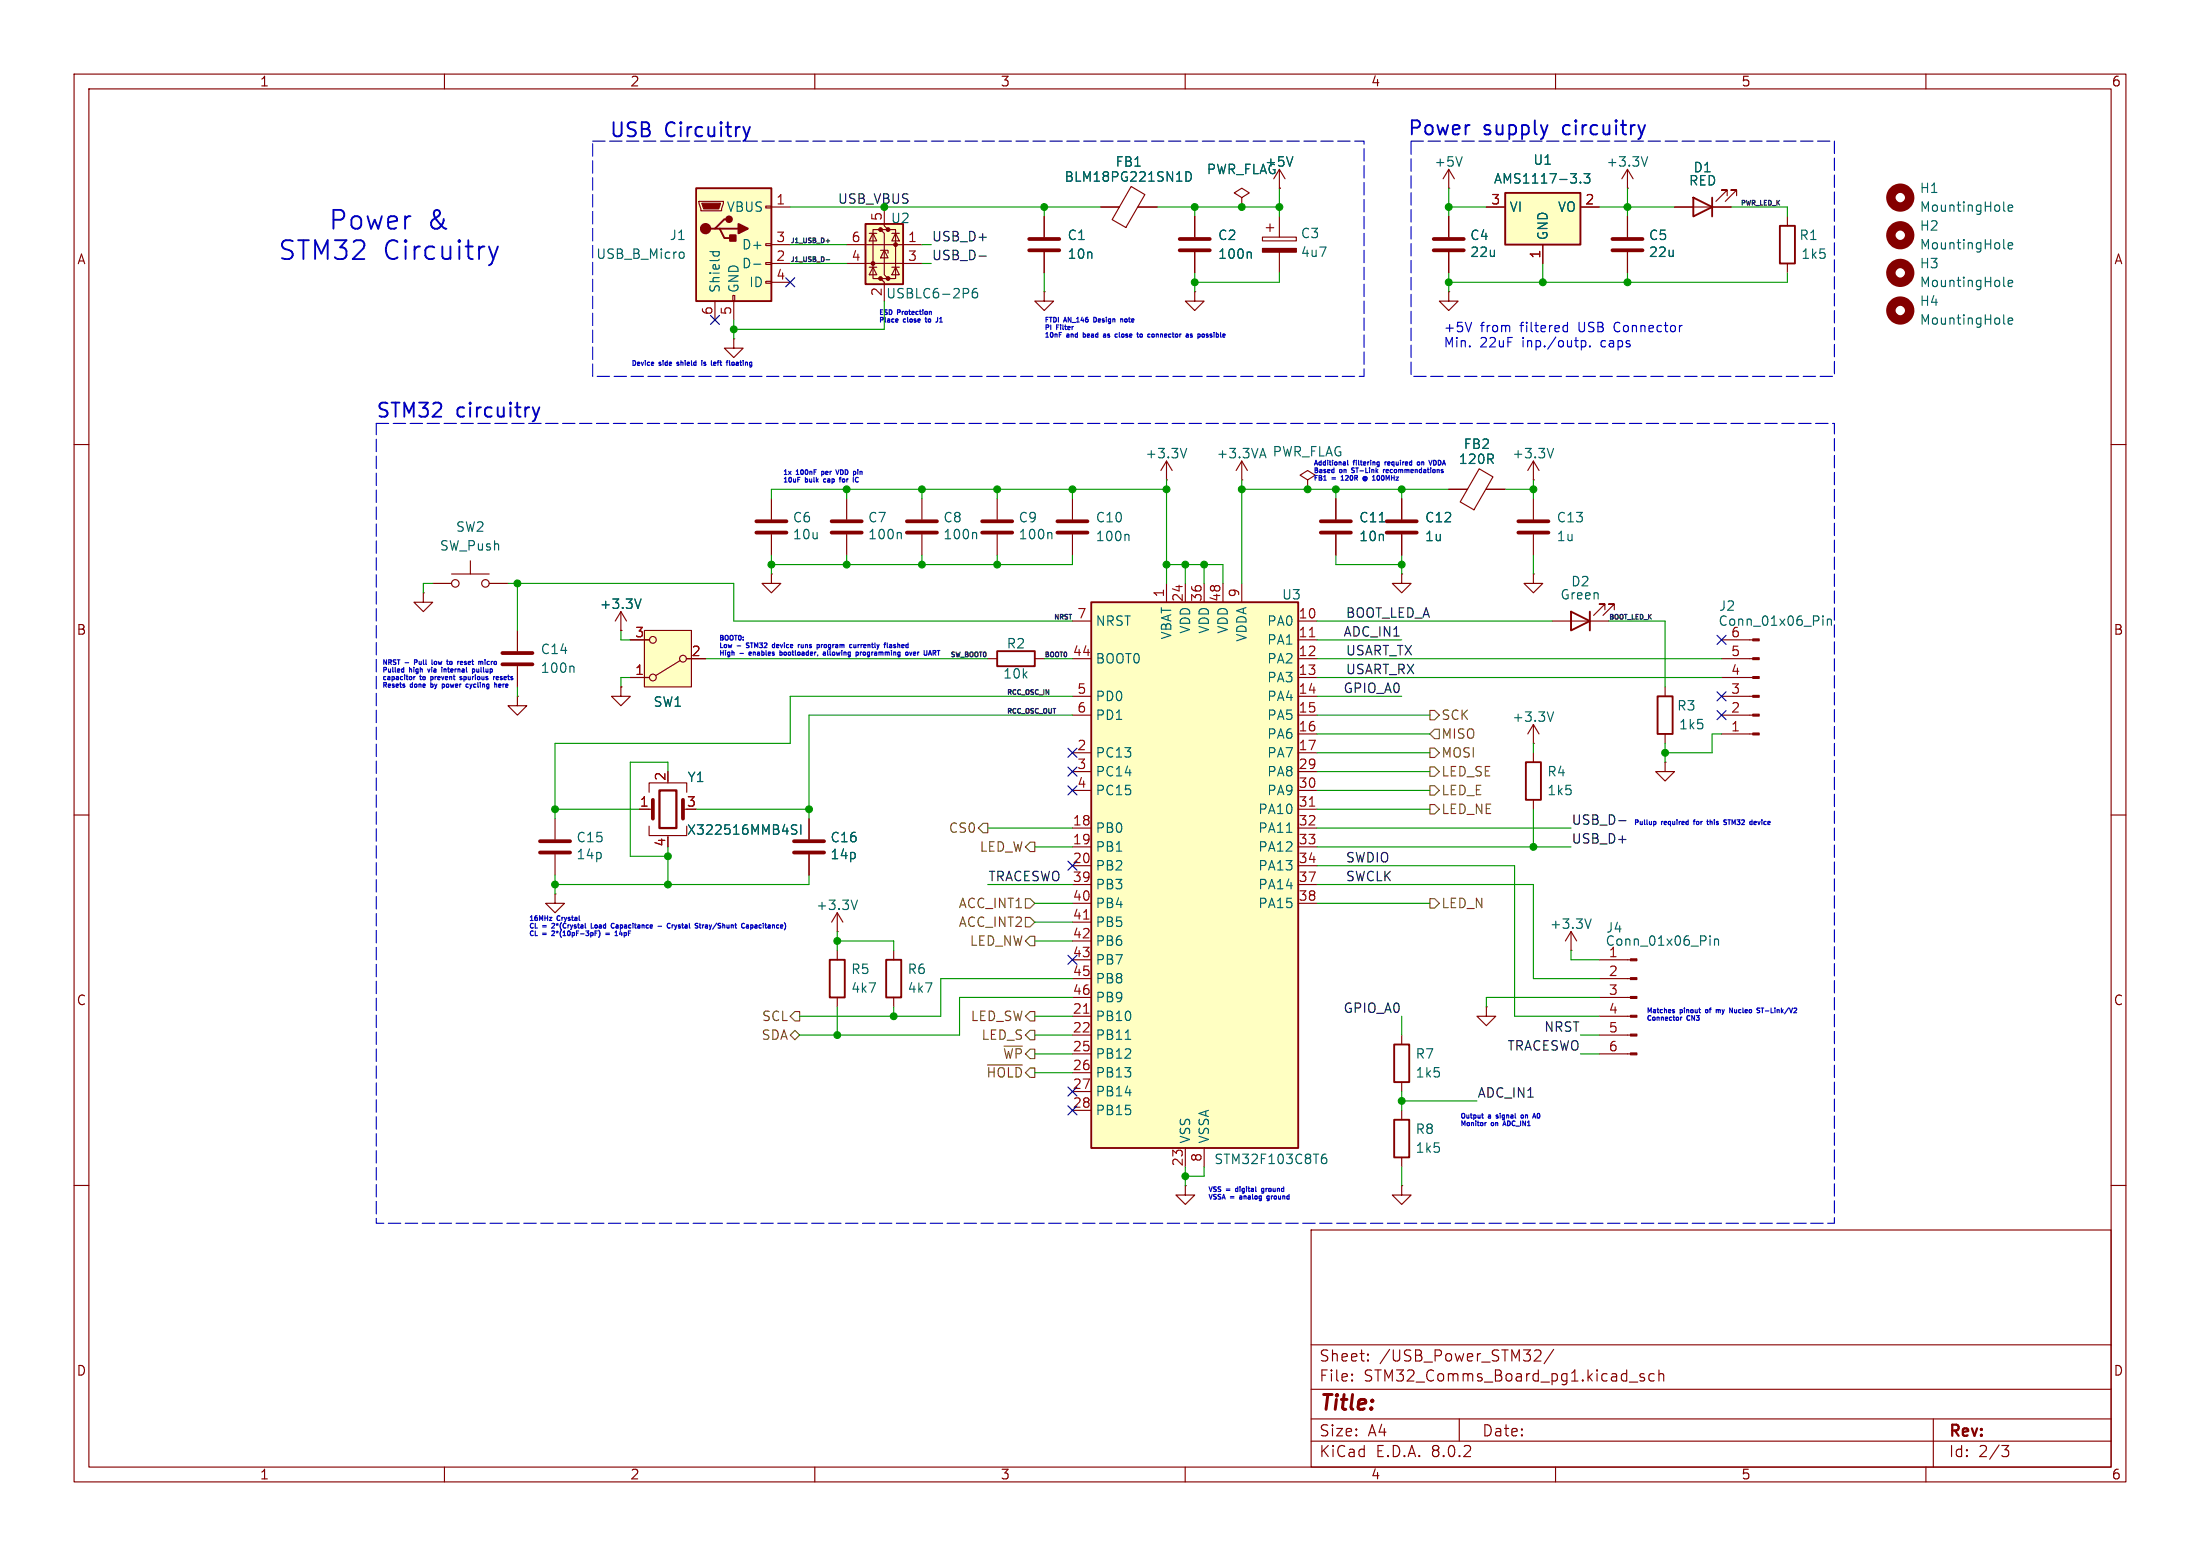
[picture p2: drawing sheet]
<svg xmlns="http://www.w3.org/2000/svg" width="297mm" height="210mm" viewBox="0 0 297 210" stroke-linecap="round" stroke-linejoin="round" font-family="sans-serif">
<g fill="none" stroke="#840000" stroke-width=".15">
<path d="M10 10h277v190h-277zM12 12h273v186h-273zM60 10v2M110 10v2M160 10v2M210 10v2M260 10v2M141 29.2v2.8M141 34v2.8M167.6 26.7l1.1-.7-1.1-.6-1 .6 1 .7v1.2M167.6 27.9h.1M172.7 25.4h.1"/>
<path d="M173.5 24.1l-.8-1.2v2.5M10 60h2M285 60h2M189.2 77.5v1.2h1.3l-1.3 1.3-1.2-1.3h1.2M189.2 77.5h.1M207 67.3v2.8M207 72.1v2.8M207 97.8v2.5M207 97.8l-.8 1.3M207 97.8l.8 1.3M10 110h2M207 100.3h.1"/>
<path d="M207 101.6v1.3M207 108v1.2M285 110h2M113 125.7h.1M113 123.2l-.7 1.3M113 123.2v2.5M113 123.2l.8 1.3M212.1 128.3h.1M212.1 125.7l-.8 1.3M212.1 125.7v2.6M212.1 125.7l.8 1.3M215.9 139.7h4.2"/>
<path d="M215.9 137.2h4.2M215.9 134.6h4.2M215.9 132.1h4.2M215.9 129.5h4.2M10 160h2M189.2 149.9v1.2M189.2 156.2v1.3M215.9 142.2h4.2M285 160h2M177 166h108v32h-108zM60 198v2M110 198v2"/>
<path d="M160 198v2M177 194.5h108M177 191.5h108M177 187.5h108M177 181.5h108M182.5 186.3h.1l-.1 .1M182.5 186.3v.1M182.5 185.5v.1M182.5 185.5h.1l-.1 .1M184.7 183.6v.1M184.7 183.6h-.1l.1 .1M184.7 182.8v.1"/>
<path d="M184.7 182.8h-.1l.1 .1M197 191.5v3M207.4 182.2l.5 .1a.41 .41 0 0 1 .1 .5l-.9 .9h.9M209.7 182.1l-1.2 2M210 198v2M220 186.5h1.1M222 185.5l-.4-.1-.2 .2 .1 .2 .5 .2v.1v.2l-.2 .1-.4-.1M223.3 185.5l-.4-.1-.3 .3v.4l.1 .2 .2 .1 .4-.1M224 185.5a.37 .37 0 0 1 .6 .1v.8M224 184.9v1.5M260 198v2M261 191.5v6.5"/>
<path d="M270.2 195.1h1l-.5 .6a.41 .41 0 0 1 .5 .3v.3l-.2 .2-.5 .1"/>
</g>
<path d="M174.5 21.2l-.4 1.2M209.7 96.1l-.4 1.3M115.8 121.5l-.5 1.3M214.8 124l-.4 1.3M230.9 126.3v.1M230.9 126.7v.9M231.5 126.7v.9M231.5 126.9l.1-.2 .3 .1 .1 .8" fill="none" stroke="#006464" stroke-width=".15"/>
<g fill="#840000" stroke="#840000" stroke-width=".15">
<path d="M220.1 142.1h.9v.3h-.9z"/>
<path d="M220.1 139.6h.9v.2h-.9z"/>
<path d="M220.1 137h.9v.3h-.9z"/>
<path d="M220.1 134.5h.9v.2h-.9z"/>
<path d="M220.1 132h.9v.2h-.9z"/>
<path d="M220.1 129.4h.9v.3h-.9z"/>
</g>
<path d="M138.9 33.8h4.1M138.9 32.3h4.1M205 71.9h4M205 70.4h4" fill="none" stroke="#840000" stroke-width=".51"/>
<path d="M206 102.9h2v5.1h-2zM188.2 151.1h2v5.1h-2z" fill="none" stroke="#840000" stroke-width=".25"/>
<path d="M147.3 81.3h28v73.6h-28z" fill="#ffffc2"/>
<path d="M147.3 81.3h28v73.6h-28z" fill="none" stroke="#840000" stroke-width=".25"/>
<g fill="none" stroke="#840000" stroke-width=".15">
<path d="M141 39.4v1.2h-1.3l1.3 1.3 1.2-1.3h-1.2M141 39.4h.1M99.1 45.7v1.3h-1.3l1.3 1.3 1.2-1.3h-1.2M99.1 45.7h.1M157.5 78.7v2.6M160 78.7v2.6M162.6 78.7v2.6M165.1 78.7v2.6M167.6 78.7v2.6M207 77.5v1.2h1.3l-1.3 1.3-1.3-1.3h1.3M207 77.5h.1M144.8 83.8h2.5"/>
<path d="M144.8 88.9h2.5M144.8 94h2.5M144.8 96.5h2.5M175.3 83.8h2.5M175.3 86.4h2.5M175.3 88.9h2.5M175.3 91.4h2.5M175.3 94h2.5M175.3 96.5h2.5M175.3 99.1h2.5M144.8 101.6h2.5M144.8 111.8h2.5"/>
<path d="M144.8 114.3h2.5M144.8 116.8h2.5M144.8 104.1h2.5M144.8 106.7h2.5M144.8 119.4h2.5M175.3 101.6h2.5M175.3 111.8h2.5M175.3 114.3h2.5M175.3 116.8h2.5M175.3 104.1h2.5M175.3 106.7h2.5M175.3 109.2h2.5"/>
<path d="M175.3 119.4h2.5M144.8 137.2h2.5M144.8 139.7h2.5M144.8 121.9h2.5M144.8 124.5h2.5M144.8 127h2.5M144.8 129.5h2.5M144.8 132.1h2.5M144.8 134.6h2.5M175.3 121.9h2.5M144.8 142.2h2.5M144.8 144.8h2.5"/>
<path d="M144.8 147.3h2.5M144.8 149.9h2.5M160 154.9v2.6M162.6 154.9v2.6"/>
</g>
<path d="M176.8 85.9h.7M176.8 108.8h.7M146.3 136.7h.7M146.3 124h.7" fill="none" stroke="#a90000" stroke-width=".15"/>
<path d="M270.5 33.4l.2 .2M270.5 38.5l.2 .2M271.1 33.2l.6-.1-.1-.3h-.3l-.2 .1 .1 .6h.4M271.1 38.3l.6-.2-.1-.2-.3-.1-.2 .2 .1 .6h.4M270.5 43.6l.2 .2M271.1 43.3l.6-.1-.1-.2-.3-.1-.2 .2 .1 .6h.4M173.7 112.3h.7M151.9 140.3h.7M178.4 156.5l.2-.2h.4l.1 .2v.3l-.2 .2h-.4l-.1-.2M179 155.8a.5 .5 0 0 0-.6 .5" fill="none" stroke="#006464" stroke-width=".15"/>
<g fill="none" stroke="#840000" stroke-width="1.3">
<circle cx="256.5" cy="31.7" r="1.27"/>
<circle cx="256.5" cy="36.8" r="1.27"/>
<circle cx="256.5" cy="41.9" r="1.27"/>
</g>
<path d="M116.8 30.2h5.1v8.2h-5.1z" fill="#ffffc2"/>
<g fill="#840000" stroke="#840000" stroke-width=".14">
<circle cx="120.9" cy="33" r=".25"/>
<circle cx="119.9" cy="37.6" r=".25"/>
<circle cx="119.9" cy="31" r=".25"/>
<circle cx="118.9" cy="37.6" r=".25"/>
<circle cx="118.9" cy="31" r=".25"/>
<circle cx="117.9" cy="35.6" r=".25"/>
</g>
<g fill="none" stroke="#840000" stroke-width=".15">
<path d="M114.3 35.6h10.2M114.3 33h10.2M117.3 36.1h1.1M117.3 31.5h1.1M117.9 36.1l.5 1h-1.1zM117.9 31.5l.5 1h-1.1zM118.9 33.8h1v.4M118.9 31h-1v6.6h1M119.4 33.8l.5 1h-1zM119.4 27.9v2.6l.5 .5h-1l.5 .5v5.6l.5 .5h-1l.5 .5v2.5M119.9 31h1v6.6h-1M120.4 36.1h1"/>
<path d="M120.4 31.5h1M120.9 31.5l.5 1h-1zM120.9 36.1l.5 1h-1z"/>
</g>
<path d="M116.8 30.2h5.1v8.2h-5.1z" fill="none" stroke="#840000" stroke-width=".25"/>
<path d="M130.7 39l.1 .2-.1 .3M131.9 38.9a.5 .5 0 0 0-.6 .6v.5l.1 .1 .3 .1 .2-.1 .1-.4-.1-.2-.4-.1-.2 .3" fill="none" stroke="#006464" stroke-width=".15"/>
<path d="M94 25.4h10.1v15.2h-10.1z" fill="#ffffc2"/>
<path d="M94 25.4h10.1v15.2h-10.1zM96.5 30.9h.7l.6 1.2h1.3M97.2 30.9h2.5M98.4 29.6h-.6l-1.3 1.3h-.6" fill="none" stroke="#840000" stroke-width=".25"/>
<g fill="#840000" stroke="#840000" stroke-width=".25">
<path d="M99.7 30.2l1.3 .7-1.3 .6z"/>
<path d="M98.6 31.8h.7v.7h-.7z"/>
<circle cx="95.2" cy="30.9" r=".63"/>
<circle cx="98.4" cy="29.6" r=".38"/>
</g>
<g fill="none" stroke="#840000" stroke-width=".15">
<path d="M94.4 27.2h3.3v.2l-.3 1h-2.8zM98.9 39.9h.3v.7h-.3zM103.4 38h.7v.2h-.7zM103.4 35.4h.7v.3h-.7zM103.4 32.9h.7v.2h-.7zM103.4 27.8h.7v.3h-.7zM104.1 27.9h2.6M104.1 35.6h2.6M104.1 33h2.6M104.1 38.1h2.6M195.6 25.4h.1M195.6 22.9v2.5"/>
<path d="M195.6 29.2v2.8M195.6 34v2.8M195.6 22.9l-.8 1.2M195.6 22.9l.7 1.2M219.7 25.4h.1M219.7 22.9l-.8 1.2M219.7 22.9v2.5M219.7 22.9l.8 1.2M96.5 40.6v2.6M99.1 40.6v2.6M58.4 78.7h2.6M61 77.5h5"/>
<path d="M63.5 75.7v1.8M66 78.7h2.6M104.1 77.5v1.2h1.3l-1.3 1.3-1.2-1.3h1.2M104.1 77.5h.1M74.9 110.5v2.8M74.9 115.3v2.8M86.4 109.2h1.7M87.6 111.5v1.3h5.1v-1.3M87.6 106.9v-1.2h5.1v1.2M90.2 112.8v.2M74.9 120.7v1.2h1.3l-1.3 1.3-1.2-1.3h1.2M74.9 120.7h.1"/>
<circle cx="61.5" cy="78.7" r=".51"/>
<circle cx="65.5" cy="78.7" r=".51"/>
</g>
<path d="M94.7 27.4h2.6l-.3 .8h-2z" fill="#840000" stroke="#840000" stroke-width=".15"/>
<path d="M91.9 34l.3 .1 .2 .2-.1 .4-.4 .2M95.8 34h1.3M96.3 34v.3M97 34l.1 .3M101.8 35.7h.9M197.4 21.2l-.4 1.2M222.4 21.2l-.4 1.2M270.5 28.3l.2 .2M271.1 28.1l.6-.1-.1-.3h-.3l-.2 .2 .1 .6h.4M107 111.9l.4 .1 .2 .4-.3 .2-.5-.1M107 111.4h.6M108.1 111.3v1.3" fill="none" stroke="#006464" stroke-width=".15"/>
<path d="M89 106.7h2.3v5.1h-2.3z" fill="none" stroke="#840000" stroke-width=".3"/>
<path d="M193.5 33.8h4.1M193.5 32.3h4.1M72.9 115.1h4.1M72.9 113.5h4.1M88.1 108v2.5M92.2 108v2.5" fill="none" stroke="#840000" stroke-width=".51"/>
<circle cx="256.5" cy="26.7" r="1.27" fill="none" stroke="#840000" stroke-width="1.3"/>
<path d="M203.2 26h10.2v7h-10.2z" fill="#ffffc2"/>
<path d="M203.2 26h10.2v7h-10.2zM228.6 26.7l2.5 1.2-2.5 1.3zM231.1 26.7v2.5M134.6 87.9h5.1v2h-5.1zM112 129.5h2v5.1h-2zM119.6 129.5h2.1v5.1h-2.1z" fill="none" stroke="#840000" stroke-width=".25"/>
<g fill="none" stroke="#840000" stroke-width=".15">
<path d="M195.6 39.4v1.2h1.2l-1.2 1.3-1.3-1.3h1.3M195.6 39.4h.1M200.7 27.9h2.5M208.3 33v2.6M213.4 27.9h2.5M219.7 29.2v2.8M219.7 34v2.8M226.1 27.9h7.6M233.2 26.4v-.7h-.8h.8l-1.6 1.5M234.4 26.4v-.7h-.7h.7l-1.5 1.5M124.5 67.3v2.8M124.5 72.1v2.8"/>
<path d="M69.8 94v1.3h1.3l-1.3 1.2-1.2-1.2h1.2M69.8 94h.1M69.8 85.1v2.8M69.8 89.9v2.8M83.8 85.1h.1M83.8 82.6l.8 1.2M83.8 82.6v2.5M83.8 82.6l-.7 1.2M133.3 88.9h1.3M139.7 88.9h1.3M113 128.3v1.2M113 134.6v1.3"/>
<path d="M120.6 128.3v1.2M120.6 134.6v1.3M160 160v1.3h1.3l-1.3 1.3-1.3-1.3h1.3M160 160h.1M189.2 160v1.3h1.3l-1.3 1.3-1.2-1.3h1.2M189.2 160h.1"/>
</g>
<path d="M213.4 24.6v.1M213.8 23.4h.8l-.4 .5 .4 .1v.6l-.2 .1h-.4l-.2-.1M131.7 71.9l.1 .2v.6M77.3 89.9l.2 .2v.6M86.5 80.8l-.4 1.3" fill="none" stroke="#006464" stroke-width=".15"/>
<path d="M217.7 33.8h4M217.7 32.3h4M122.4 71.9h4.1M122.4 70.4h4.1M67.8 89.7h4.1M67.8 88.1h4.1" fill="none" stroke="#840000" stroke-width=".51"/>
<path d="M87 85.1h6.3v7.6h-6.3z" fill="#ffffc2"/>
<g fill="none" stroke="#840000" stroke-width=".15">
<path d="M141 29.2v2.8M141 34v2.8M148.6 27.9h2.5M152.7 25.2l1.9 1.1-2.6 4.4-1.9-1.1zM153.6 27.9h2.6M161.3 39.4v1.2h-1.3l1.3 1.3 1.3-1.3h-1.3M161.3 39.4h.1M161.3 29.2v2.8M161.3 34v2.8M167.6 27.9h.1M170.4 32h4.6v.5h-4.6zM170.9 30.7h1.1"/>
<path d="M171.4 30.2v1M172.7 25.4h.1M172.7 29.2v2.8M172.7 34v2.8M195.6 29.2v2.8M195.6 34v2.8M200.7 27.9h2.5M208.3 33v2.6M213.4 27.9h2.5M219.7 29.2v2.8M219.7 34v2.8M226.1 27.9h2.5"/>
<path d="M231.1 27.9h2.6M241.3 29.2v1.3M241.3 35.6v1.2M104.1 67.3v2.8M104.1 72.1v2.8M114.3 67.3v2.8M114.3 72.1v2.8M134.6 67.3v2.8M134.6 72.1v2.8M144.8 67.3v2.8M144.8 72.1v2.8M157.5 64.8h.1"/>
<path d="M157.5 62.2l-.8 1.3M157.5 62.2v2.6M157.5 62.2l.7 1.3M167.6 64.8h.1M167.6 62.2l-.7 1.3M167.6 62.2v2.6M167.6 62.2l.8 1.3M176.5 64.8l1-.7-1-.6-1 .6 1 .7v1.2M176.5 66h.1M180.3 67.3v2.8M180.3 72.1v2.8M189.2 67.3v2.8"/>
<path d="M189.2 72.1v2.8M195.6 66h2.5M199.7 63.3l1.8 1.1-2.5 4.4-1.9-1.1zM200.6 66h2.6M207 64.8h.1M207 62.2l-.8 1.3M207 62.2v2.6M207 62.2l.8 1.3M57.1 80v1.3h1.3l-1.3 1.3-1.2-1.3h1.2M57.1 80h.1M83.8 92.7v1.3h-1.3l1.3 1.3 1.3-1.3h-1.3M83.8 92.7h.1"/>
<path d="M83.8 85.1h.1M85.1 91.4h2.5M85.1 86.4h2.5M87 85.1h6.3v7.6h-6.3zM91.8 89.2l-3.3 2M92.7 88.9h2.5M209.5 83.8h7.7M216.7 82.3v-.8h-.8h.8l-1.6 1.6M217.9 82.3v-.8h-.7h.7l-1.5 1.6M224.8 92.7v1.3M224.8 99.1v1.2M232.4 91.4h4.2"/>
<path d="M232.4 88.9h4.2M232.4 86.4h4.2M232.4 94h4.2M232.4 96.5h4.2M232.4 99.1h4.2M86.4 109.2h1.2M109.2 110.5v2.8M109.2 115.3v2.8M224.8 102.9v1.2h1.3l-1.3 1.3-1.3-1.3h1.3M224.8 102.9h.1M189.2 139.7v1.3M200.7 135.9v1.3h1.2l-1.2 1.2-1.3-1.2h1.3"/>
<path d="M200.7 135.9h.1M189.2 146.1v1.2"/>
<circle cx="88.1" cy="86.4" r=".46"/>
<circle cx="88.1" cy="91.4" r=".46"/>
<circle cx="92.2" cy="88.9" r=".46"/>
</g>
<g fill="none" stroke="#840000" stroke-width=".51">
<path d="M159.3 33.8h4M159.3 32.3h4M102.1 71.9h4.1M102.1 70.4h4.1M112.3 71.9h4M112.3 70.4h4M132.6 71.9h4.1M132.6 70.4h4.1M142.7 71.9h4.1M142.7 70.4h4.1M178.3 71.9h4.1M178.3 70.4h4.1"/>
<path d="M187.2 71.9h4.1M187.2 70.4h4.1M107.2 115.1h4.1M107.2 113.5h4.1"/>
</g>
<path d="M240.3 30.5h2v5.1h-2zM212.1 82.6l2.5 1.2-2.5 1.3zM214.6 82.6v2.5M223.8 94h2v5.1h-2zM188.2 141h2v5.1h-2z" fill="none" stroke="#840000" stroke-width=".25"/>
<g fill="none" stroke="#006464" stroke-width=".15">
<path d="M160.1 23.2a.64 .64 0 0 1 .7 .6 .64 .64 0 0 1-.7 .7zM168.7 34l.2 .2v.7M174.5 21.2l-.4 1.2M213.4 24.6v.1M213.8 23.4h.8l-.4 .5 .4 .1v.6l-.2 .1h-.4l-.2-.1M121.5 71.9l.2 .2v.6M141.8 71.9l.2 .2v.6M152.2 72.1l.2 .2v.7M160.2 60.5l-.4 1.3M170.2 61.4h.6M170.5 60.5l.4 1.3M186.2 70.4h.7"/>
<path d="M209.7 60.5l-.4 1.3M86.5 80.8l-.4 1.3M246.1 83.1v.2M246.1 83.6v.8M246.7 83.6v.8M246.7 83.7l.2-.1h.3v.8M107 111.9l.4 .1 .2 .4-.3 .2-.5-.1M107 111.4h.6M108.1 111.3v1.3"/>
</g>
<g fill="#840000" stroke="#840000" stroke-width=".15">
<path d="M170.4 33.5h4.6v.5h-4.6z"/>
<path d="M236.6 86.2h.9v.3h-.9z"/>
<path d="M236.6 88.8h.9v.2h-.9z"/>
<path d="M236.6 91.3h.9v.3h-.9z"/>
<path d="M236.6 93.9h.9v.2h-.9z"/>
<path d="M236.6 96.4h.9v.2h-.9z"/>
<path d="M236.6 98.9h.9v.3h-.9z"/>
</g>
<g fill="none" stroke="#725600" stroke-width=".15">
<path d="M193 95.9h.7l.6 .6-.6 .7h-.7zM193.7 98.4h.6v1.3h-.6l-.7-.6zM132.7 111.1h.6v1.3h-.6l-.6-.6zM139.1 113.7h.6v1.2h-.6l-.7-.6zM193 103.5h.7l.6 .6-.6 .7h-.7zM193 108.6h.7l.6 .6-.6 .7h-.7zM193 106h.7l.6 .7-.6 .6h-.7zM193 101h.7l.6 .6-.6 .6h-.7zM106.7 139.7l.6-.6 .6 .6-.6 .6zM107.3 136.5h.6v1.3h-.6l-.6-.6zM138.4 121.3h.7l.6 .6-.6 .7h-.7zM138.4 123.8h.7l.6 .7-.6 .6h-.7z"/>
<path d="M139.1 139.1h.6v1.2h-.6l-.7-.6zM139.1 136.5h.6v1.3h-.6l-.7-.6zM139.1 126.4h.6v1.2h-.6l-.7-.6zM193 121.3h.7l.6 .6-.6 .7h-.7zM133.3 143.7h4.7"/>
</g>
<path d="M111.5 32.5h.5M111.5 35.1h.5M132.2 34.6h.9M218.5 110.8h1" fill="none" stroke="#0f0f0f" stroke-width=".15"/>
<g fill="none" stroke="#0000c2" stroke-width=".15">
<path d="M88 48.9h.2v.1l-.3 .1M88.2 49.3h-.2M91.4 49.3h.2M91.6 48.9l-.2 .1 .2 .1M94.7 48.7h.1M94.7 48.9v.4M95 49.3h.2M95.2 48.9l-.2 .1 .2 .1M96.3 49.1l.3-.1v-.1h-.2l-.1 .1 .1 .3h.2M98.5 49.2l.1 .1M98.8 48.9h.3v.4h-.3zM121 43l.2 .1v.1l-.3 .1"/>
<path d="M121.2 43.4l-.2 .1M124.9 43h.2M125 42.8v.6l.1 .1M125.5 42.1h.2v.4M126.6 42.8v.5l-.2 .2M146.2 44.9v.6M146.2 45.5h.2M146.4 45.1h-.2M147.9 42.9l-.2-.1v.7l.2-.1M149 45.1h.2l.1 .4M149.3 45.2l-.3 .2 .1 .1h.2M151.1 44.9v.5l.1 .1"/>
<path d="M151.3 43v.5M151.3 43.1h.2l.1 .4M154 45.1h.1l.1 .1v.2l-.2 .1M156.1 45.1h.2l.1 .4M156.1 45.1v.4M160.9 45.3l.1 .1-.1 .1M160.9 45.1h.1M161.7 45.1h.3M161.7 45.5h.3M161.7 45.1v.6M163.4 45.1h.2M163.4 45.3l.2 .1-.2 .1"/>
<path d="M198.7 43.5l-.5 1.3M211.1 44.7h.5M211.1 44h.5M211.6 43.5v1.3M213.5 46v1.2M213.5 46h.3l.3 .2v.4l-.1 .2h-.5M214.6 46.7v.1M110.9 63.6v.7M110.9 64h.2M111.1 63.6h-.2M111.2 64.8v.2l.2 .1M112.8 63.4l.3 .6 .2-.6"/>
<path d="M113.3 64.6h.2M113.4 64.5v.6M113.8 64.6l-.1 .2 .1 .3M115.5 64.6a.28 .28 0 0 0 0 .3 .28 .28 0 0 0 .4 .1M115.7 64.4l.2 .1M115.8 63.4v.1M178.7 64.8h.4M180 63.4h.1M180.1 63.8h-.1M180.1 63.2v.6M181.1 64.8h.3M181.2 64.2v.6"/>
<path d="M181.6 62.4v.4M181.6 62.7l-.2 .1M181.9 62.1v.6l.1 .1M182.5 63.8h.2M182.5 63.2v.2M184.2 64.3a.3 .3 0 0 0-.2 .5 .3 .3 0 0 0 .5 0M184.4 64.5a.15 .15 0 0 0-.2 0 .15 .15 0 0 0 0 .2 .15 .15 0 0 0 .2 0M184.4 64.4v.3M184.4 64.3l.2 .2-.1 .2h-.1M185.9 62.7h.3M185.9 64.3v.5M185.9 64.8h.1"/>
<path d="M186.2 62.3v.6l-.1 .1-.2-.1M186.2 62.4h-.3M186.2 64.8h-.2M186.8 63.4v.4M186.9 63.4l-.1 .1M187 62.3v.5M187.2 63.4l-.1 .3 .2 .1M187.2 62.3l-.2 .2M187.4 63.5l-.3 .1M191.4 62.4h.2v.3h-.2zM192.9 62.1l.2 .7 .2-.7M193.8 62.2l-.3-.1v.7l.3-.1"/>
<path d="M194.8 63.6v.2M54.3 90.7h.2M54.3 90.3h.2M54.5 90.1v.6M54.6 92.5l.1 .1-.1 .2M55.6 91.4v.3h-.2M55.9 91.3v.4M56 89.4h.2M56.2 89.1h-.2v.6M57.7 90.3l.2 .4 .1-.4M58.2 91.7h.1M58.2 91.3v.6"/>
<path d="M58.2 92.1v.7M58.2 92.7l.1 .1M58.3 89.1v.5l.1 .1M58.3 91.3h-.1M58.3 92.3l-.1 .1M58.8 89.3l-.2 .1v.2l.2 .1M59.6 90.3v.4M59.9 90.3v.4M60 92.5v.2l-.2 .1M60.2 90.3h-.3M60.7 89.3h.3v.4l-.3-.1zM62.3 91.3l-.2 .1 .2 .2v.1h-.2"/>
<path d="M62.4 89.3l.1 .1-.3 .1M62.7 89.4l.3 .2M62.7 89.4h.1M62.9 89.3l-.2 .1M63 89.6l-.1 .1h-.2M63.2 92.7v.1M63.4 92.3l.2 .5M63.6 92.8l-.2 .2M63.7 92.3l-.1 .5M63.8 90.3h.2l.1 .1-.1 .3h-.2M63.8 90.3v.6M64.4 90.3v.4h.2"/>
<path d="M65.5 89.1h.1M65.5 89.3v.4M66.1 89.3h-.2l-.1 .1v.3h.3M66.6 91.3v.4M67 92.3l.1 .1v.4M67 91.4v.3h.3M67.3 91.5h-.3M67.3 92.5h.3v-.1l-.2-.1-.1 .1 .1 .3h.2M67.9 92.3v.5M67.9 92.4v.1M100.8 87.4h.2M101 86.8l-.2 .1v.1l.2 .1"/>
<path d="M101.3 88l-.2 .1v.3h.2M101.4 88.2h-.3M104.3 87.4h.3M104.6 86.8v.6M104.6 87h-.3M105.3 88h.2l.1 .1-.1 .3h-.2M105.3 87.8v.6M108 87h-.2M108.2 87v.4h.2M108.4 87v.4M110.9 87v.4M111.1 87l-.2 .1"/>
<path d="M111.2 88h.2v.4M111.4 88.2l-.3 .1 .1 .1h.2M111.5 87l-.3 .1 .1 .3h.2M111.7 87.8v.5l.1 .1M115.3 87v.4h.2M115.5 87v.4M115.6 88h.2M115.8 88v.1M115.8 88.1v.3h-.2M115.8 87v.4M116 87l-.2 .1M116.1 88v.4"/>
<path d="M116.2 88l-.1 .1M116.5 88.1v.3h.2M120.1 87.4h.3M120.1 87h.3v.4M120.4 87.1l-.3 .1M120.9 87l-.2 .1 .2 .1v.2h-.2M122.4 88l.2 .1v.3h-.2M122.8 88l.2 .4 .1-.4M123.3 88.2h.3v-.2h-.2l-.1 .1v.3h.3M124.8 87.8v.5M125.1 87.8v.5M125.3 88.4l.3-.6 .2 .6"/>
<path d="M126 88.1h.3v-.2l-.3-.1v.6M126.1 88.1l.2 .3M126.5 87.8h.4M223.2 110.9v.6M223.2 110.9h.2l.2 .1-.1 .3h-.3M227.7 110.9h.2M227.9 111.3h-.2M227.9 110.7v.6M228.6 110.9h.2M228.8 110.7h-.1v.6M230.4 110.9h.3M230.5 110.7v.5l.2 .1"/>
<path d="M230.9 110.7v.6M230.9 110.9h.1M232.8 110.9l.3 .2-.1 .2h-.2M232.8 110.7h.3M233.3 110.7h.3M233.4 110.7v.6M236.8 110.9h.2l.1 .1-.3 .1M236.8 111.3h.3M74.2 123.8h.3l-.3 .4h.3M74.7 124.6l-.2 .1M74.7 125.6l-.2 .1M74.8 124.9l-.3 .4h.4"/>
<path d="M74.8 125.9l-.3 .4h.4M79 125.2l.1 .1M79.8 124.6v.7h.3M80.3 124.9v.3M80.3 125.9h.2M81 125.8v.4l-.2 .3M81.8 125.9h.5M81.8 126.1h.5M82.8 124.6l.1 .1M82.9 125.2l-.1 .1M83 126.3h.4M83 125.8l.2-.2v.7"/>
<path d="M83.4 124.8l-.2 .1M83.4 125l-.3 .1 .1 .1 .2 .1M83.8 125.6l-.2 .5h.4M88.8 125h.5M90.5 124.7a.26 .26 0 0 0-.4 0 .26 .26 0 0 0 0 .3M90.7 124.8v.5M90.9 124.8l-.2 .2M91.1 124.8l.1 .5M91.2 125.3l-.1 .2M91.4 124.8l-.2 .5M94.8 124.8v.5M95 124.8l-.2 .2"/>
<path d="M95.2 124.9h.3v.4M95.5 125l-.3 .1 .1 .2 .2-.1M100.8 124.8l.2 .1v.4M101 125.2l-.2 .1M101 125h-.2M101.3 124.9l.2-.1 .2 .2-.1 .2h-.3M101.3 124.8v.7M101.9 124.9h.3v.4M102.2 125l-.3 .1 .1 .2 .2-.1M105.9 124.5v.1M225.8 136.4l.3 .2-.2 .1M225.8 136.3h.2"/>
<path d="M226.9 137.3v.4M230.5 136.3l-.3 .1 .1 .2 .2 .1M231.7 136.3h.2l.1 .1M232 136.4v.3M232.2 136.3l-.2 .1M233.9 136v.7l-.4-.7v.7M234.2 136.3v.3l.2 .1M237.7 136h.4M237.9 136v.7M238.3 136.4h.5M200 150.5h.3M200.1 150.3v.5l.2 .1"/>
<path d="M200.5 151.5v.4M200.7 151.5l-.2 .1M202 150.9h.2M202.2 150.5l-.2 .1 .2 .1M202.9 151.7h.4M203.1 151.3l-.2 .6M205.4 150.5h.2v.4l-.2-.1zM206.9 150.9l.2-.6 .2 .6M207.8 150.3h-.1a.31 .31 0 0 0-.2 .3 .31 .31 0 0 0 .3 .3M167 160.4l-.2 .1v.3h.2M167.6 161.6l-.3 .1 .1 .1h.2M170.6 160.4h-.2l-.1 .1 .1 .3h.2"/>
<path d="M170.6 160.4v.5l-.1 .1h-.2M171 161.5l.1 .3h.2M171.3 161.4v.5l-.1 .1h-.1"/>
</g>
<path d="M80 19.1h104.1v31.7h-104.1zM190.5 19.1h57.1v31.7h-57.1zM50.8 57.2h196.8v107.9h-196.8z" fill="none" stroke="#0000c2" stroke-width=".15" stroke-dasharray="1.7 .6"/>
<g fill="none" stroke="#009600" stroke-width=".15">
<path d="M106.7 27.9h41.9M106.7 35.6h7.6M106.7 33h7.6M124.5 35.6h1.2M124.5 33h1.2M141 27.9v1.3M141 36.8v2.6M156.2 27.9h16.5M161.3 27.9v1.3M161.3 36.8v2.6M172.7 25.4v3.8M172.7 36.8v1.3h-11.4"/>
<path d="M195.6 27.9h5.1M195.6 25.4v3.8M195.6 36.8v2.6M208.3 35.6v2.5M215.9 27.9h10.2M219.7 25.4v3.8M219.7 36.8v1.3M233.7 27.9h7.6v1.3M241.3 36.8v1.3h-45.7M99.1 43.2v2.5M119.4 40.6v3.9h-20.3M58.4 78.7h-1.3v1.3"/>
<path d="M68.6 78.7h30.5v5.1h45.7M69.8 78.7v6.4M104.1 74.9v2.6M114.3 66v1.3M114.3 74.9v1.3M124.5 66v1.3M124.5 74.9v1.3M134.6 66v1.3M134.6 74.9v1.3M144.8 74.9v1.3h-40.7M144.8 66v1.3M157.5 76.2h7.6v2.5"/>
<path d="M157.5 64.8v13.9M157.5 66h-53.4v1.3M160 76.2v2.5M162.6 76.2v2.5M167.6 66h28M167.6 64.8v13.9M180.3 74.9v1.3h8.9M180.3 66v1.3M189.2 66v1.3M189.2 74.9v2.6M203.2 66h3.8M207 64.8v2.5"/>
<path d="M207 74.9v2.6M69.8 92.7v1.3M83.8 85.1v1.3h1.3M85.1 91.4h-1.3v1.3M95.2 88.9h38.1M141 88.9h3.8M144.8 96.5h-35.6v14M144.8 94h-38.1v6.3h-31.8v10.2M177.8 91.4h54.6M177.8 86.4h11.4M177.8 94h11.4M177.8 96.5h15.2"/>
<path d="M177.8 88.9h54.6M177.8 83.8h31.7M177.8 99.1h15.2M217.2 83.8h7.6v8.9M232.4 99.1h-1.3v2.5h-6.3M74.9 109.2h11.5M74.9 118.1v2.6M90.2 104.1v-1.2h-5.1v12.7h5.1M90.2 114.3v5.1M94 109.2h15.2M109.2 118.1v1.3h-34.3M133.3 119.4h11.5"/>
<path d="M133.3 111.8h11.5M139.7 114.3h5.1M177.8 116.8h26.7v20.4h11.4M177.8 119.4h29.2v12.7h8.9M177.8 109.2h15.2M177.8 114.3h34.3M177.8 111.8h34.3M177.8 101.6h15.2M177.8 104.1h15.2M177.8 106.7h15.2M207 100.3v1.3M207 109.2v5.1"/>
<path d="M224.8 100.3v2.6M113 125.7v2.6M113 135.9v3.8M113 127h7.6v1.3M120.6 135.9v1.3M139.7 139.7h5.1M139.7 137.2h5.1M139.7 121.9h5.1M139.7 124.5h5.1M139.7 127h5.1M144.8 134.6h-15.3v5.1h-21.6M144.8 132.1h-17.8v5.1h-19.1"/>
<path d="M177.8 121.9h15.2M189.2 137.2v2.5M212.1 128.3v1.2h3.8M213.4 139.7h2.5M215.9 134.6h-15.2v1.3M139.7 142.2h5.1M139.7 144.8h5.1M160 157.5v2.5M162.6 157.5v1.3h-2.6M189.2 147.3v2.6M189.2 157.5v2.5M189.2 148.6h10.2"/>
<path d="M213.4 142.2h2.5"/>
</g>
<g fill="none" stroke="#000084" stroke-width=".15">
<path d="M106.1 37.5l1.2 1.2M107.3 37.5l-1.2 1.2M95.9 42.6l1.2 1.2M97.1 42.6l-1.2 1.2M231.8 93.4l1.2 1.2M231.8 85.8l1.2 1.2M231.8 95.9l1.2 1.2M233 93.4l-1.2 1.2M233 85.8l-1.2 1.2M233 95.9l-1.2 1.2M144.2 103.5l1.2 1.2M144.2 101l1.2 1.2"/>
<path d="M144.2 106.1l1.2 1.2M144.2 116.2l1.2 1.2M145.4 103.5l-1.2 1.2M145.4 101l-1.2 1.2M145.4 106.1l-1.2 1.2M145.4 116.2l-1.2 1.2M144.2 128.9l1.2 1.2M145.4 128.9l-1.2 1.2M144.2 149.3l1.2 1.2M144.2 146.7l1.2 1.2M145.4 149.3l-1.2 1.2M145.4 146.7l-1.2 1.2"/>
</g>
<g fill="#009600" stroke="#009600" stroke-width=".15">
<circle cx="134.6" cy="76.2" r=".46"/>
<circle cx="162.6" cy="76.2" r=".46"/>
<circle cx="109.2" cy="109.2" r=".46"/>
<circle cx="157.5" cy="76.2" r=".46"/>
<circle cx="157.5" cy="66" r=".46"/>
<circle cx="160" cy="76.2" r=".46"/>
<circle cx="144.8" cy="66" r=".46"/>
<circle cx="134.6" cy="66" r=".46"/>
<circle cx="114.3" cy="76.2" r=".46"/>
<circle cx="104.1" cy="76.2" r=".46"/>
<circle cx="124.5" cy="66" r=".46"/>
<circle cx="114.3" cy="66" r=".46"/>
<circle cx="124.5" cy="76.2" r=".46"/>
<circle cx="99.1" cy="44.5" r=".46"/>
<circle cx="69.8" cy="78.7" r=".46"/>
<circle cx="113" cy="127" r=".46"/>
<circle cx="113" cy="139.7" r=".46"/>
<circle cx="120.6" cy="137.2" r=".46"/>
<circle cx="160" cy="158.8" r=".46"/>
<circle cx="90.2" cy="115.6" r=".46"/>
<circle cx="90.2" cy="119.4" r=".46"/>
<circle cx="74.9" cy="119.4" r=".46"/>
<circle cx="74.9" cy="109.2" r=".46"/>
<circle cx="167.6" cy="27.9" r=".46"/>
<circle cx="172.7" cy="27.9" r=".46"/>
<circle cx="161.3" cy="27.9" r=".46"/>
<circle cx="141" cy="27.9" r=".46"/>
<circle cx="161.3" cy="38.1" r=".46"/>
<circle cx="195.6" cy="27.9" r=".46"/>
<circle cx="195.6" cy="38.1" r=".46"/>
<circle cx="219.7" cy="27.9" r=".46"/>
<circle cx="219.7" cy="38.1" r=".46"/>
<circle cx="208.3" cy="38.1" r=".46"/>
<circle cx="224.8" cy="101.6" r=".46"/>
<circle cx="207" cy="114.3" r=".46"/>
<circle cx="189.2" cy="148.6" r=".46"/>
<circle cx="189.2" cy="76.2" r=".46"/>
<circle cx="207" cy="66" r=".46"/>
<circle cx="189.2" cy="66" r=".46"/>
<circle cx="167.6" cy="66" r=".46"/>
<circle cx="176.5" cy="66" r=".46"/>
<circle cx="180.3" cy="66" r=".46"/>
</g>
<g font-size="3.5" fill="#0000c2">
<text x="37.5" y="35.4">STM32</text>
<text x="44.3" y="31.4">Power</text>
<text x="51.7" y="35.4">Circuitry</text>
<text x="57.7" y="31.4">&amp;</text>
</g>
<text font-size="2.8" fill="#840000" x="178" y="190.9">Title:</text>
<g font-size="2.7" fill="#0000c2">
<text x="82.2" y="18.9">USB</text>
<text x="89.7" y="18.9">Circuitry</text>
<text x="190" y="18.6">Power</text>
<text x="200.2" y="18.6">supply</text>
<text x="211.2" y="18.6">circuitry</text>
<text x="50.7" y="56.7">STM32</text>
<text x="61.6" y="56.7">circuitry</text>
</g>
<g font-size="2.1" fill="#840000">
<text x="178" y="184">Sheet:</text>
<text x="186.2" y="184">/USB_Power_STM32/</text>
<text x="178" y="186.7">File:</text>
<text x="184.1" y="186.7">STM32_Comms_Board_pg1.kicad_sch</text>
<text x="178" y="196.9">KiCad</text>
<text x="178" y="194.1">Size:</text>
<text x="184.7" y="194.1">A4</text>
<text x="185.7" y="196.9">E.D.A.</text>
<text x="193.3" y="196.9">8.0.2</text>
<text x="200" y="194.1">Date:</text>
<text x="263" y="194.3">Rev:</text>
<text x="263" y="196.9">Id:</text>
<text x="267.1" y="196.9">2/3</text>
</g>
<g font-size="1.8" fill="#840000">
<text x="35" y="11.9">1</text>
<text x="85" y="11.9">2</text>
<text x="135" y="11.9">3</text>
<text x="185" y="11.9">4</text>
<text x="235" y="11.9">5</text>
<text x="285" y="11.9">6</text>
<text x="10.3" y="35.9">A</text>
<text x="285.3" y="35.9">A</text>
<text x="10.3" y="85.9">B</text>
<text x="285.3" y="85.9">B</text>
<text x="10.3" y="135.9">C</text>
<text x="285.3" y="135.9">C</text>
<text x="10.3" y="185.9">D</text>
<text x="285.3" y="185.9">D</text>
<text x="35" y="199.9">1</text>
<text x="85" y="199.9">2</text>
<text x="135" y="199.9">3</text>
<text x="185" y="199.9">4</text>
<text x="235" y="199.9">5</text>
<text x="285" y="199.9">6</text>
</g>
<g font-size="1.8" fill="#006464">
<text x="150.5" y="22.7">FB1</text>
<text x="162.8" y="23.7">PWR_FLAG</text>
<text x="170.7" y="22.7">+5V</text>
<text x="193.5" y="22.7">+5V</text>
<text x="206.9" y="22.5">U1</text>
<text x="216.8" y="22.7">+3.3V</text>
<text x="228.5" y="23.5">D1</text>
<text x="98" y="28.8">VBUS</text>
<text x="143.6" y="24.7">BLM18PG221SN1D</text>
<text x="201.6" y="25">AMS1117-3.3</text>
<text x="203.7" y="28.8">VI</text>
<text x="210.2" y="28.8">VO</text>
<text x="227.9" y="25.2">RED</text>
<text x="259.1" y="26.3">H1</text>
<text x="259.1" y="28.8">MountingHole</text>
<text x="80.4" y="35.2">USB_B_Micro</text>
<text x="90.3" y="32.6">J1</text>
<text x="100.1" y="33.9">D+</text>
<text x="120.2" y="30.3">U2</text>
<text x="144" y="32.6">C1</text>
<text x="144" y="35.2">10n</text>
<text x="164.3" y="32.6">C2</text>
<text x="164.3" y="35.2">100n</text>
<text x="175.5" y="32.4">C3</text>
<text x="175.5" y="34.9">4u7</text>
<text x="198.4" y="32.6">C4</text>
<text x="198.4" y="34.9">22u</text>
<text x="209.1" y="32.5" transform="rotate(-90 209.1 32.5)">GND</text>
<text x="222.5" y="32.6">C5</text>
<text x="222.5" y="34.9">22u</text>
<text x="242.8" y="32.6">R1</text>
<text x="243.1" y="35.2">1k5</text>
<text x="259.1" y="31.3">H2</text>
<text x="259.1" y="33.9">MountingHole</text>
<text x="97.4" y="39.6" transform="rotate(-90 97.4 39.6)">Shield</text>
<text x="99.9" y="39.6" transform="rotate(-90 99.9 39.6)">GND</text>
<text x="100.1" y="36.4">D-</text>
<text x="101" y="39">ID</text>
<text x="119.5" y="40.5">USBLC6-2P6</text>
<text x="259.1" y="41.5">H4</text>
<text x="259.1" y="36.4">H3</text>
<text x="259.1" y="39">MountingHole</text>
<text x="259.1" y="44">MountingHole</text>
<text x="154.5" y="62.1">+3.3V</text>
<text x="164.2" y="62.1">+3.3VA</text>
<text x="196.8" y="62.8">120R</text>
<text x="197.5" y="60.8">FB2</text>
<text x="204.1" y="62.1">+3.3V</text>
<text x="61.5" y="72">SW2</text>
<text x="106.9" y="70.7">C6</text>
<text x="117.1" y="70.7">C7</text>
<text x="127.3" y="70.7">C8</text>
<text x="137.4" y="70.7">C9</text>
<text x="147.8" y="70.7">C10</text>
<text x="183.4" y="70.7">C11</text>
<text x="192.3" y="70.7">C12</text>
<text x="210.1" y="70.7">C13</text>
<text x="59.3" y="74.5">SW_Push</text>
<text x="106.9" y="73">10u</text>
<text x="117.1" y="73">100n</text>
<text x="127.3" y="73">100n</text>
<text x="137.4" y="73">100n</text>
<text x="147.8" y="73.3">100n</text>
<text x="183.4" y="73.3">10n</text>
<text x="192.3" y="73.3">1u</text>
<text x="210.1" y="73.3">1u</text>
<text x="80.9" y="82.4">+3.3V</text>
<text x="173" y="81.1">U3</text>
<text x="210.6" y="81.1">Green</text>
<text x="212" y="79.3">D2</text>
<text x="232" y="82.7">J2</text>
<text x="72.9" y="88.5">C14</text>
<text x="135.8" y="87.7">R2</text>
<text x="147.8" y="89.8">BOOT0</text>
<text x="147.8" y="84.7">NRST</text>
<text x="158.3" y="86.4" transform="rotate(-90 158.3 86.4)">VBAT</text>
<text x="160.9" y="85.6" transform="rotate(-90 160.9 85.6)">VDD</text>
<text x="163.4" y="85.6" transform="rotate(-90 163.4 85.6)">VDD</text>
<text x="166" y="85.6" transform="rotate(-90 166 85.6)">VDD</text>
<text x="168.5" y="86.7" transform="rotate(-90 168.5 86.7)">VDDA</text>
<text x="171" y="84.7">PA0</text>
<text x="171" y="87.2">PA1</text>
<text x="171" y="89.8">PA2</text>
<text x="231.9" y="84.7">Conn_01x06_Pin</text>
<text x="233.6" y="86.1">6</text>
<text x="72.9" y="91">100n</text>
<text x="88.1" y="95.6">SW1</text>
<text x="135.3" y="91.8">10k</text>
<text x="147.8" y="94.8">PD0</text>
<text x="171" y="92.3">PA3</text>
<text x="171" y="94.8">PA4</text>
<text x="147.8" y="97.4">PD1</text>
<text x="171" y="97.4">PA5</text>
<text x="171" y="99.9">PA6</text>
<text x="204.1" y="97.6">+3.3V</text>
<text x="226.3" y="96.1">R3</text>
<text x="226.6" y="98.7">1k5</text>
<text x="92.7" y="105.8">Y1</text>
<text x="147.8" y="102.5">PC13</text>
<text x="147.8" y="105">PC14</text>
<text x="147.8" y="107.5">PC15</text>
<text x="171" y="102.5">PA7</text>
<text x="171" y="105">PA8</text>
<text x="171" y="107.5">PA9</text>
<text x="208.8" y="105">R4</text>
<text x="208.8" y="107.5">1k5</text>
<text x="77.7" y="113.9">C15</text>
<text x="92.7" y="112.9">X322516MMB4SI</text>
<text x="112" y="113.9">C16</text>
<text x="147.8" y="112.6">PB0</text>
<text x="169.8" y="110.1">PA10</text>
<text x="169.8" y="112.6">PA11</text>
<text x="77.7" y="116.2">14p</text>
<text x="112" y="116.2">14p</text>
<text x="147.8" y="115.2">PB1</text>
<text x="147.8" y="117.7">PB2</text>
<text x="169.8" y="115.2">PA12</text>
<text x="169.8" y="117.7">PA13</text>
<text x="110.1" y="123">+3.3V</text>
<text x="147.8" y="120.2">PB3</text>
<text x="147.8" y="122.8">PB4</text>
<text x="147.8" y="125.3">PB5</text>
<text x="169.8" y="120.2">PA14</text>
<text x="169.8" y="122.8">PA15</text>
<text x="209.1" y="125.6">+3.3V</text>
<text x="114.8" y="131.7">R5</text>
<text x="122.4" y="131.7">R6</text>
<text x="147.8" y="127.9">PB6</text>
<text x="147.8" y="130.4">PB7</text>
<text x="216.7" y="127.9">Conn_01x06_Pin</text>
<text x="216.7" y="126.1">J4</text>
<text x="217.1" y="129.3">1</text>
<text x="114.8" y="134.2">4k7</text>
<text x="122.4" y="134.2">4k7</text>
<text x="147.8" y="132.9">PB8</text>
<text x="147.8" y="135.5">PB9</text>
<text x="147.8" y="138">PB10</text>
<text x="147.8" y="140.6">PB11</text>
<text x="147.8" y="143.1">PB12</text>
<text x="191" y="143.1">R7</text>
<text x="147.8" y="145.6">PB13</text>
<text x="147.8" y="148.2">PB14</text>
<text x="191" y="145.6">1k5</text>
<text x="147.8" y="150.7">PB15</text>
<text x="160.9" y="154.4" transform="rotate(-90 160.9 154.4)">VSS</text>
<text x="163.4" y="154.4" transform="rotate(-90 163.4 154.4)">VSSA</text>
<text x="191" y="153.3">R8</text>
<text x="191" y="155.8">1k5</text>
<text x="163.8" y="157.3">STM32F103C8T6</text>
</g>
<g font-size="1.8" fill="#a90000">
<text x="104.7" y="27.7">1</text>
<text x="119.1" y="29.9" transform="rotate(-90 119.1 29.9)">5</text>
<text x="201.2" y="27.7">3</text>
<text x="213.9" y="27.7">2</text>
<text x="104.7" y="35.3">2</text>
<text x="104.7" y="32.8">3</text>
<text x="114.9" y="35.3">4</text>
<text x="114.9" y="32.8">6</text>
<text x="122.5" y="32.8">1</text>
<text x="122.5" y="35.3">3</text>
<text x="208" y="35" transform="rotate(-90 208 35)">1</text>
<text x="104.7" y="37.8">4</text>
<text x="119.1" y="40.1" transform="rotate(-90 119.1 40.1)">2</text>
<text x="96.3" y="42.6" transform="rotate(-90 96.3 42.6)">6</text>
<text x="98.8" y="42.6" transform="rotate(-90 98.8 42.6)">5</text>
<text x="145.3" y="83.6">7</text>
<text x="157.2" y="80.7" transform="rotate(-90 157.2 80.7)">1</text>
<text x="159.8" y="81.3" transform="rotate(-90 159.8 81.3)">24</text>
<text x="162.3" y="81.3" transform="rotate(-90 162.3 81.3)">36</text>
<text x="164.8" y="81.3" transform="rotate(-90 164.8 81.3)">48</text>
<text x="167.4" y="80.7" transform="rotate(-90 167.4 80.7)">9</text>
<text x="175.2" y="83.6">10</text>
<text x="85.7" y="86.1">3</text>
<text x="93.3" y="88.6">2</text>
<text x="144.7" y="88.6">44</text>
<text x="175.2" y="86.1">11</text>
<text x="175.2" y="88.6">12</text>
<text x="233.6" y="88.6">5</text>
<text x="85.7" y="91.2">1</text>
<text x="145.3" y="93.7">5</text>
<text x="175.2" y="91.2">13</text>
<text x="175.2" y="93.7">14</text>
<text x="233.6" y="93.7">3</text>
<text x="233.6" y="91.2">4</text>
<text x="145.3" y="101.3">2</text>
<text x="145.3" y="96.3">6</text>
<text x="175.2" y="96.3">15</text>
<text x="175.2" y="98.8">16</text>
<text x="175.2" y="101.3">17</text>
<text x="233.6" y="98.8">1</text>
<text x="233.6" y="96.3">2</text>
<text x="89.9" y="105.5" transform="rotate(-90 89.9 105.5)">2</text>
<text x="145.3" y="103.9">3</text>
<text x="145.3" y="106.4">4</text>
<text x="175.2" y="103.9">29</text>
<text x="175.2" y="106.4">30</text>
<text x="86.3" y="109">1</text>
<text x="92.6" y="109">3</text>
<text x="144.7" y="111.5">18</text>
<text x="175.2" y="109">31</text>
<text x="175.2" y="111.5">32</text>
<text x="89.9" y="114.4" transform="rotate(-90 89.9 114.4)">4</text>
<text x="144.7" y="114">19</text>
<text x="144.7" y="116.6">20</text>
<text x="175.2" y="114">33</text>
<text x="175.2" y="116.6">34</text>
<text x="175.2" y="119.1">37</text>
<text x="144.7" y="121.7">40</text>
<text x="144.7" y="124.2">41</text>
<text x="175.2" y="121.7">38</text>
<text x="144.7" y="126.7">42</text>
<text x="144.7" y="129.3">43</text>
<text x="144.7" y="131.8">45</text>
<text x="217.1" y="131.8">2</text>
<text x="144.7" y="136.9">21</text>
<text x="144.7" y="134.4">46</text>
<text x="217.1" y="134.4">3</text>
<text x="217.1" y="136.9">4</text>
<text x="144.7" y="139.4">22</text>
<text x="144.7" y="142">25</text>
<text x="217.1" y="139.4">5</text>
<text x="217.1" y="142">6</text>
<text x="144.7" y="144.5">26</text>
<text x="144.7" y="147.1">27</text>
<text x="144.7" y="149.6">28</text>
<text x="159.8" y="157.5" transform="rotate(-90 159.8 157.5)">23</text>
<text x="162.3" y="156.9" transform="rotate(-90 162.3 156.9)">8</text>
</g>
<text font-size="1.8" fill="#009600" x="113" y="27.6">USB_VBUS</text>
<g font-size="1.8" fill="#0f0f0f">
<text x="125.7" y="35.2">USB_D-</text>
<text x="125.7" y="32.7">USB_D+</text>
<text x="181.6" y="83.5">BOOT_LED_A</text>
<text x="181.3" y="86">ADC_IN1</text>
<text x="181.6" y="88.6">USART_TX</text>
<text x="181.3" y="93.6">GPIO_A0</text>
<text x="181.6" y="91.1">USART_RX</text>
<text x="212.1" y="114">USB_D+</text>
<text x="212.1" y="111.4">USB_D-</text>
<text x="133.3" y="119">TRACESWO 39</text>
<text x="181.6" y="119">SWCLK</text>
<text x="181.6" y="116.5">SWDIO</text>
<text x="181.3" y="136.8">GPIO_A0</text>
<text x="203.4" y="141.9">TRACESWO</text>
<text x="208.4" y="139.4">NRST</text>
<text x="199.4" y="148.2">ADC_IN1</text>
</g>
<g font-size="1.8" fill="#0000c2">
<text x="194.8" y="45.1">+5V</text>
<text x="194.8" y="47.1">Min.</text>
<text x="199.8" y="47.1">22uF</text>
<text x="199.9" y="45.1">from</text>
<text x="205.4" y="45.1">filtered</text>
<text x="205.6" y="47.1">inp./outp.</text>
<text x="213.4" y="45.1">USB</text>
<text x="216.4" y="47.1">caps</text>
<text x="218.4" y="45.1">Connector</text>
<text x="171.7" y="61.8">PWR_FLAG</text>
</g>
<g font-size="1.8" fill="#725600">
<text x="194.5" y="99.9">MISO</text>
<text x="194.5" y="97.4">SCK</text>
<text x="194.5" y="105">LED_SE</text>
<text x="194.5" y="107.5">LED_E</text>
<text x="194.5" y="102.5">MOSI</text>
<text x="128" y="112.6">CS0</text>
<text x="194.5" y="110.1">LED_NE</text>
<text x="132.2" y="115.2">LED_W</text>
<text x="129.3" y="122.8">ACC_INT1</text>
<text x="129.3" y="125.3">ACC_INT2</text>
<text x="194.5" y="122.8">LED_N</text>
<text x="130.8" y="127.9">LED_NW</text>
<text x="102.7" y="140.6">SDA</text>
<text x="102.8" y="138">SCL</text>
<text x="131" y="138">LED_SW</text>
<text x="132.4" y="140.6">LED_S</text>
<text x="135.3" y="143.1">~{WP}</text>
<text x="133.1" y="145.6">~{HOLD}</text>
</g>
<g font-size=".9" fill="#0f0f0f">
<text x="234.9" y="27.8">PWR_LED_K</text>
<text x="106.7" y="32.8">J1_USB_D+</text>
<text x="106.7" y="35.4">J1_USB_D-</text>
<text x="142.2" y="83.6">NRST</text>
<text x="217.2" y="83.6">BOOT_LED_K</text>
<text x="128.3" y="88.7">SW_BOOT0</text>
<text x="141" y="88.7">BOOT0</text>
<text x="135.9" y="93.8">RCC_OSC_IN</text>
<text x="135.9" y="96.3">RCC_OSC_OUT</text>
</g>
<g font-size=".9" fill="#0000c2">
<text x="118.6" y="42.7">ESD</text>
<text x="118.6" y="43.7">Place</text>
<text x="121.2" y="42.7">Protection</text>
<text x="122.1" y="43.7">close</text>
<text x="125.4" y="43.7">to</text>
<text x="127.1" y="43.7">J1</text>
<text x="141" y="43.7">FTDI</text>
<text x="141" y="44.7">PI</text>
<text x="141" y="45.8">10nF</text>
<text x="142.7" y="44.7">Filter</text>
<text x="143.7" y="43.7">AN_146</text>
<text x="144.1" y="45.8">and</text>
<text x="146.6" y="45.8">bead</text>
<text x="148.1" y="43.7">Design</text>
<text x="149.7" y="45.8">as</text>
<text x="151.6" y="45.8">close</text>
<text x="152" y="43.7">note</text>
<text x="155" y="45.8">to</text>
<text x="156.7" y="45.8">connector</text>
<text x="162.2" y="45.8">as</text>
<text x="164.1" y="45.8">possible</text>
<text x="85.1" y="49.6">Device</text>
<text x="89" y="49.6">side</text>
<text x="91.8" y="49.6">shield</text>
<text x="95.4" y="49.6">is</text>
<text x="97" y="49.6">left</text>
<text x="99.5" y="49.6">floating</text>
<text x="105.7" y="64.3">1x</text>
<text x="105.7" y="65.3">10uF</text>
<text x="107.6" y="64.3">100nF</text>
<text x="108.8" y="65.3">bulk</text>
<text x="111.3" y="64.3">per</text>
<text x="111.6" y="65.3">cap</text>
<text x="113.7" y="64.3">VDD</text>
<text x="114.1" y="65.3">for</text>
<text x="116.3" y="64.3">pin</text>
<text x="177.3" y="63">Additional</text>
<text x="177.3" y="64.1">Based</text>
<text x="177.3" y="65.1">FB1</text>
<text x="179.9" y="65.1">=</text>
<text x="180.9" y="64.1">on</text>
<text x="181.5" y="65.1">120R</text>
<text x="182.8" y="63">filtering</text>
<text x="182.9" y="64.1">ST-Link</text>
<text x="184.8" y="65.1">@</text>
<text x="186.4" y="65.1">100MHz</text>
<text x="187.4" y="63">required</text>
<text x="187.5" y="64.1">recommendations</text>
<text x="192.1" y="63">on</text>
<text x="194.1" y="63">VDDA</text>
<text x="51.6" y="89.9">NRST</text>
<text x="54.8" y="89.9">-</text>
<text x="56.4" y="89.9">Pull</text>
<text x="59.1" y="89.9">low</text>
<text x="61.4" y="89.9">to</text>
<text x="63.2" y="89.9">reset</text>
<text x="66.4" y="89.9">micro</text>
<text x="97" y="86.6">BOOT0:</text>
<text x="97" y="87.7">Low</text>
<text x="97" y="88.7">High</text>
<text x="99.6" y="87.7">-</text>
<text x="100" y="88.7">-</text>
<text x="101.2" y="87.7">STM32</text>
<text x="101.6" y="88.7">enables</text>
<text x="105" y="87.7">device</text>
<text x="106" y="88.7">bootloader,</text>
<text x="108.8" y="87.7">runs</text>
<text x="111.7" y="87.7">program</text>
<text x="112.2" y="88.7">allowing</text>
<text x="116.5" y="87.7">currently</text>
<text x="117" y="88.7">programming</text>
<text x="121.5" y="87.7">flashed</text>
<text x="124" y="88.7">over</text>
<text x="126.8" y="88.7">UART</text>
<text x="51.6" y="91">Pulled</text>
<text x="51.6" y="92">capacitor</text>
<text x="51.6" y="93">Resets</text>
<text x="55.4" y="91">high</text>
<text x="55.5" y="93">done</text>
<text x="56.8" y="92">to</text>
<text x="58.2" y="91">via</text>
<text x="58.6" y="92">prevent</text>
<text x="58.6" y="93">by</text>
<text x="60.4" y="91">internal</text>
<text x="60.4" y="93">power</text>
<text x="62.9" y="92">spurious</text>
<text x="64" y="93">cycling</text>
<text x="64.9" y="91">pullup</text>
<text x="67.7" y="92">resets</text>
<text x="68.2" y="93">here</text>
<text x="220.5" y="111.5">Pullup</text>
<text x="224.3" y="111.5">required</text>
<text x="229" y="111.5">for</text>
<text x="231.2" y="111.5">this</text>
<text x="233.7" y="111.5">STM32</text>
<text x="237.6" y="111.5">device</text>
<text x="71.4" y="124.5">16MHz</text>
<text x="71.4" y="125.5">CL</text>
<text x="73.3" y="125.5">=</text>
<text x="74.9" y="125.5">2*(Crystal</text>
<text x="75.3" y="124.5">Crystal</text>
<text x="80.6" y="125.5">Load</text>
<text x="83.6" y="125.5">Capacitance</text>
<text x="90.2" y="125.5">-</text>
<text x="91.8" y="125.5">Crystal</text>
<text x="95.9" y="125.5">Stray/Shunt</text>
<text x="102.5" y="125.5">Capacitance)</text>
<text x="71.4" y="126.5">CL</text>
<text x="73.3" y="126.5">=</text>
<text x="74.9" y="126.5">2*(10pF-3pF)</text>
<text x="84.1" y="126.5">14pF</text>
<text x="222.2" y="136.9">Matches</text>
<text x="222.2" y="138">Connector</text>
<text x="226.9" y="136.9">pinout</text>
<text x="227.8" y="138">CN3</text>
<text x="230.7" y="136.9">of</text>
<text x="232.4" y="136.9">my</text>
<text x="234.6" y="136.9">Nucleo</text>
<text x="238.6" y="136.9">ST-Link/V2</text>
<text x="197.1" y="151.2">Output</text>
<text x="197.1" y="152.2">Monitor</text>
<text x="201" y="151.2">a</text>
<text x="201.4" y="152.2">on</text>
<text x="202.4" y="151.2">signal</text>
<text x="203.4" y="152.2">ADC_IN1</text>
<text x="206.1" y="151.2">on</text>
<text x="208.1" y="151.2">A0</text>
<text x="163.1" y="161.1">VSS</text>
<text x="165.6" y="161.1">=</text>
<text x="167.2" y="161.1">digital</text>
<text x="171.1" y="161.1">ground</text>
<text x="163.1" y="162.1">VSSA</text>
<text x="166.2" y="162.1">=</text>
<text x="167.8" y="162.1">analog</text>
<text x="171.8" y="162.1">ground</text>
</g>
</svg>
